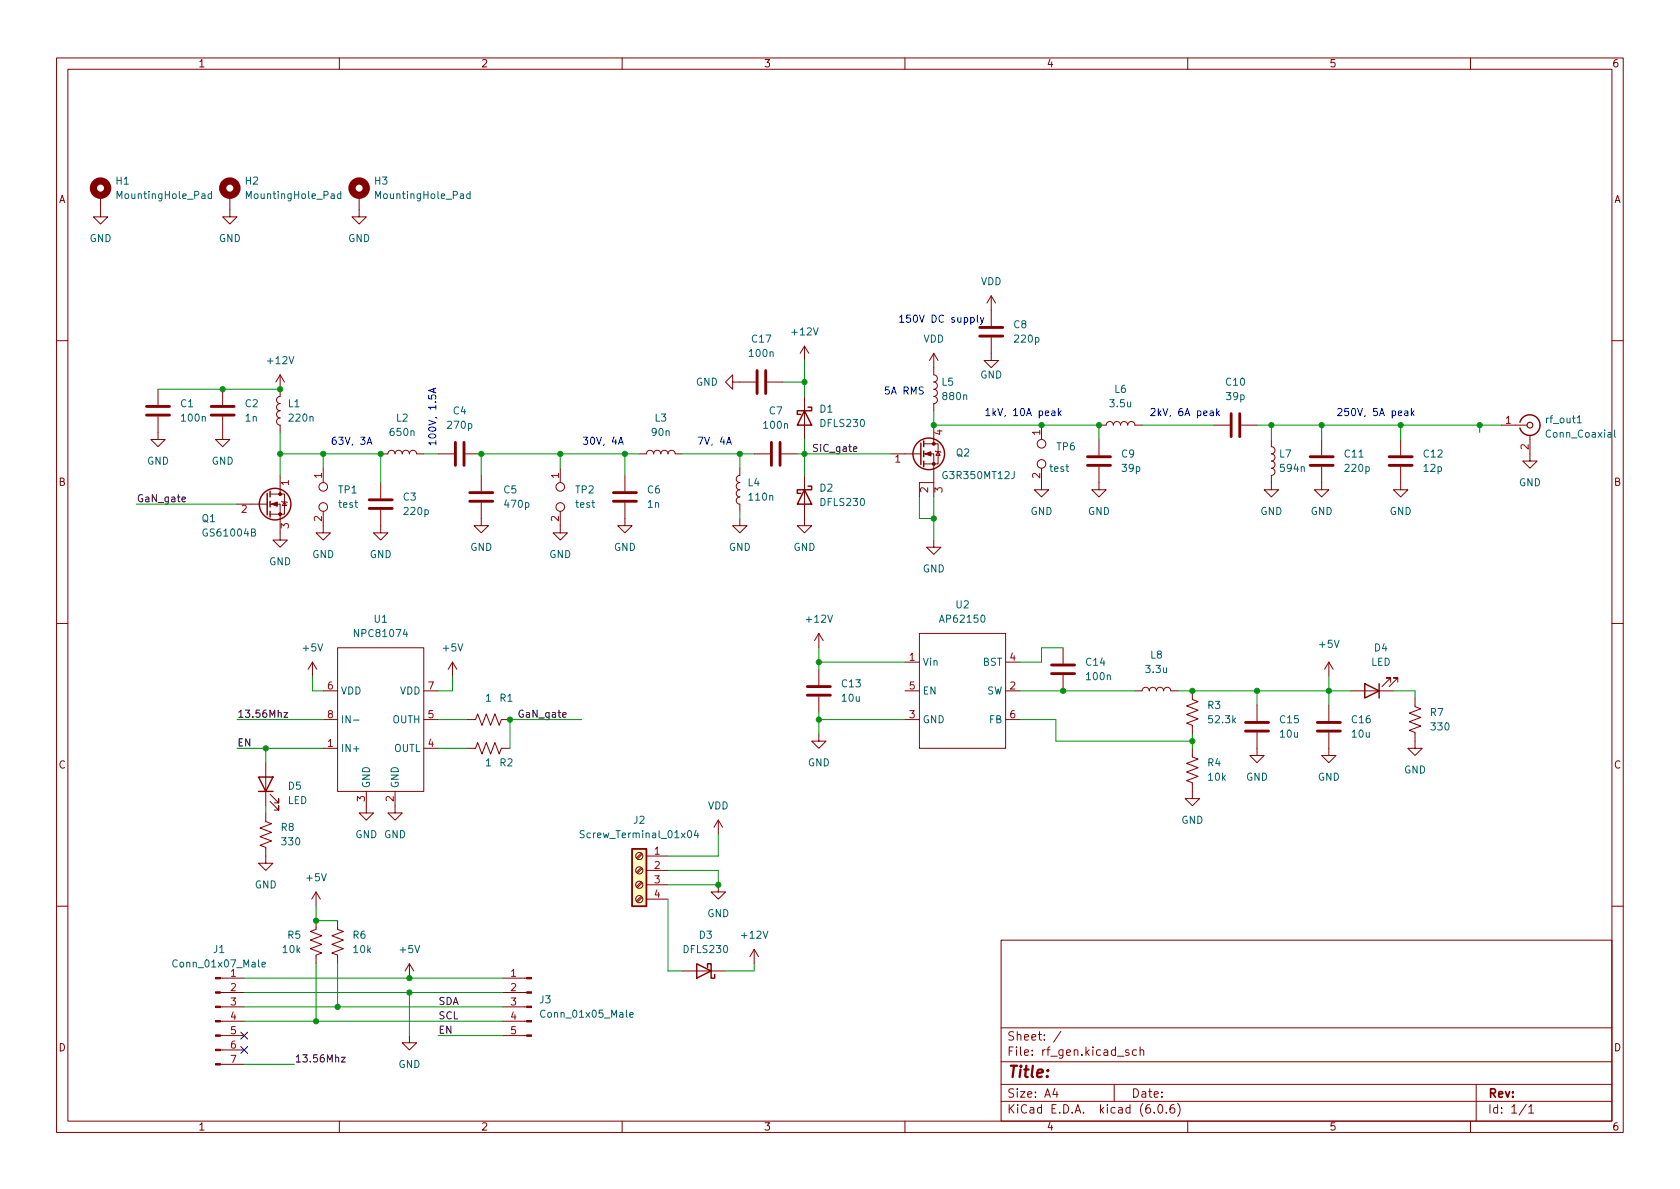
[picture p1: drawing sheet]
<svg xmlns="http://www.w3.org/2000/svg" width="297mm" height="210mm" viewBox="0 0 297 210" stroke-linecap="round" stroke-linejoin="round" font-family="sans-serif">
<g fill="none" stroke="#840000" stroke-width=".18">
<path d="M10 10.2h277v190.1h-277zM12 12.2h273v186.1h-273zM60 10.2v2M110 10.2v2M160 10.2v2M210 10.2v2M260 10.2v2M17.8 34.5v3.8h1.2l-1.2 1.3-1.3-1.3h1.3M40.6 34.5v3.8h1.3l-1.3 1.3-1.2-1.3h1.2M63.5 34.5v3.8h1.3l-1.3 1.3-1.3-1.3h1.3M175.3 59.7v4h1.2l-1.2 1.3-1.3-1.3h1.3M175.3 52.3v5.4"/>
<path d="M175.3 52.3l-.8 1.3M175.3 52.3l.7 1.3M10 60.2h2M27.9 73.7v4h1.3l-1.3 1.3-1.2-1.3h1.2M27.9 68.8v2.8M39.4 73.7v4h1.2l-1.2 1.3-1.3-1.3h1.3M39.4 68.8v2.8M49.5 66.3v3.8a.64 .64 0 0 0-.6 .6 .64 .64 0 0 0 .6 .7 .64 .64 0 0 0-.6 .6 .64 .64 0 0 0 .6 .6 .64 .64 0 0 0-.6 .7 .64 .64 0 0 0 .6 .6 .64 .64 0 0 0-.6 .6 .64 .64 0 0 0 .6 .7v1.2M49.5 66.3l-.7 1.3M49.5 66.3l.8 1.3M129.5 67.6v-1.3l-1.2 1.3 1.2 1.2v-1.2h4.1M135.6 67.6h2.8"/>
<path d="M142.2 61.2v2.5M142.2 70.1v7.6M142.2 61.2l-.7 1.3M142.2 61.2l.8 1.3M163.3 78.5h2.6v3.5h-2.6M165.1 62.5v3.8a.64 .64 0 0 1 .6 .6 .64 .64 0 0 1-.6 .7 .64 .64 0 0 1 .6 .6 .64 .64 0 0 1-.6 .6 .64 .64 0 0 1 .6 .7 .64 .64 0 0 1-.6 .6 .64 .64 0 0 1 .6 .6 .64 .64 0 0 1-.6 .7v1.2M165.1 62.5l-.8 1.2M165.1 75.2v3.3M165.1 62.5l.8 1.2M165.4 79.8l.1 .1h.7l.2 .1M165.9 79.9l.3 .6h-.7zM184.1 75.2v2.5"/>
<path d="M194.3 75.2h1.3a.64 .64 0 0 1 .6-.7 .64 .64 0 0 1 .6 .7 .64 .64 0 0 1 .7-.7 .64 .64 0 0 1 .6 .7 .64 .64 0 0 1 .7-.7 .64 .64 0 0 1 .6 .7 .64 .64 0 0 1 .6-.7 .64 .64 0 0 1 .7 .7h1.2M194.3 77.7v2.8M214.6 75.2h2.8M219.5 75.2h2.7M224.8 77.7v1.3M224.8 79a.64 .64 0 0 1 .6 .6 .64 .64 0 0 1-.6 .7 .64 .64 0 0 1 .6 .6 .64 .64 0 0 1-.6 .6 .64 .64 0 0 1 .6 .7 .64 .64 0 0 1-.6 .6 .64 .64 0 0 1 .6 .6 .64 .64 0 0 1-.6 .7M233.7 77.7v2.8M247.6 77.7v2.8M265.4 75.2h4.6M270.5 77v4.5h1.3l-1.3 1.3-1.3-1.3h1.3M285 60.2h2M41.9 89.1h5.3"/>
<path d="M47.8 89.1h1.7v6.4h1.3l-1.3 1.3-1.2-1.3h1.2M47.8 87.4h2.5v3.5h-2.5M49.5 84.1v3.3M49.8 88.6l.1 .2h.8l.1 .1M50.3 88.8l.4 .6h-.8zM57.1 90.4v3.8h1.3l-1.3 1.3-1.2-1.3h1.2M57.1 82.8v2.5M67.3 80.3h1.3a.64 .64 0 0 1 .6-.7 .64 .64 0 0 1 .6 .7 .64 .64 0 0 1 .7-.7 .64 .64 0 0 1 .6 .7 .64 .64 0 0 1 .7-.7 .64 .64 0 0 1 .6 .7 .64 .64 0 0 1 .6-.7 .64 .64 0 0 1 .7 .7h1.2M67.3 90.2v4h1.3l-1.3 1.3-1.3-1.3h1.3M67.3 85.3v2.8M77.5 80.3h2.8M82.3 80.3h2.8"/>
<path d="M85.1 88.9v4.1h1.3l-1.3 1.2-1.3-1.2h1.3M85.1 84.1v2.8M99.1 90.4v3.8h1.2l-1.2 1.3-1.3-1.3h1.3M99.1 82.8v2.5M110.5 88.9v4.1h1.3l-1.3 1.2-1.3-1.2h1.3M110.5 84.1v2.8M113 80.3h1.3a.64 .64 0 0 1 .6-.7 .64 .64 0 0 1 .7 .7 .64 .64 0 0 1 .6-.7 .64 .64 0 0 1 .6 .7 .64 .64 0 0 1 .7-.7 .64 .64 0 0 1 .6 .7 .64 .64 0 0 1 .6-.7 .64 .64 0 0 1 .7 .7h1.2M130.8 82.8v1.3a.64 .64 0 0 0-.6 .6 .64 .64 0 0 0 .6 .6 .64 .64 0 0 0-.6 .7 .64 .64 0 0 0 .6 .6 .64 .64 0 0 0-.6 .6 .64 .64 0 0 0 .6 .7 .64 .64 0 0 0-.6 .6 .64 .64 0 0 0 .6 .6v1.3M130.8 91.7v1.3h1.3l-1.3 1.2-1.3-1.2h1.3M133.3 80.3h2.8M138.2 80.3h2.8M142.2 84.1v8.9h1.3l-1.3 1.2-1.2-1.2h1.2"/>
<path d="M157.5 80.3h5.3M163.3 80.3h1.8v7.6M165.1 95.5v1.3h1.3l-1.3 1.2-1.3-1.2h1.3M165.1 85.3h-2.5v2.6M184.1 82.8v3.8h1.3l-1.3 1.3-1.2-1.3h1.2M194.3 82.5v4.1h1.3l-1.3 1.3-1.3-1.3h1.3M224.8 84.1v2.5h1.3l-1.3 1.3-1.3-1.3h1.3M233.7 82.5v4.1h1.2l-1.2 1.3-1.3-1.3h1.3M247.6 82.5v4.1h1.3l-1.3 1.3-1.2-1.3h1.2M10 110.2h2M55.2 117.1l-.7 1.3M55.2 117.1v2.5"/>
<path d="M55.2 117.1l.8 1.3M59.7 114.5h15.2v25.4h-15.2zM80 117.1l-.8 1.3M80 117.1v2.5M80 117.1l.8 1.3M144.8 112l-.8 1.3M144.8 112v2.5M144.8 118.4v2.8M144.8 112l.7 1.3M160 117.1h2.6M162.6 112h15.2v20.3h-15.2zM177.8 117.1h2.5"/>
<path d="M188 114.5v2.8M188 119.4v2.8M234.9 117.1v2.5M234.9 117.1l-.7 1.3M234.9 117.1l.8 1.3M285 110.2h2M47 134.9v7.6M57.1 132.3h2.6M57.1 122.2h2.6M57.1 127.2h2.6M64.8 139.9v3.9h1.2l-1.2 1.2-1.3-1.2h1.3M69.8 139.9v3.9h1.3l-1.3 1.2-1.2-1.2h1.2"/>
<path d="M74.9 132.3h2.6M74.9 122.2h2.6M74.9 127.2h2.6M82.5 132.3h1.6l.4-1 .7 2 .8-2 .7 2 .8-2 .8 2 .3-1h1.6M82.5 127.2h1.6l.4-1 .7 2.1 .8-2.1 .7 2.1 .8-2.1 .8 2.1 .3-1.1h1.6M144.8 129.8v1.3h1.2l-1.2 1.2-1.3-1.2h1.3M144.8 123.2v2.8M160 122.2h2.6M160 127.2h2.6M177.8 122.2h2.5M177.8 127.2h2.5M200.7 122.2h1.2a.64 .64 0 0 1 .7-.7 .64 .64 0 0 1 .6 .7 .64 .64 0 0 1 .6-.7 .64 .64 0 0 1 .7 .7 .64 .64 0 0 1 .6-.7 .64 .64 0 0 1 .6 .7 .64 .64 0 0 1 .7-.7 .64 .64 0 0 1 .6 .7h1.3"/>
<path d="M210.8 132.3v1.6l1 .3-2 .8 2 .8-2 .7 2 .8-2 .7 1 .4v2.8h1.3l-1.3 1.3-1.3-1.3h1.3M210.8 122.2v1.5l1 .4-2 .7 2 .8-2 .8 2 .7-2 .8 1 .4v1.5M222.2 129.5v4.1h1.3l-1.3 1.3-1.2-1.3h1.2M222.2 124.7v2.8M234.9 129.5v4.1h1.3l-1.3 1.3-1.2-1.3h1.2M234.9 124.7v2.8M238.8 122.2h7.6M245.9 120.6v-.7h-.8h.8l-1.6 1.5M247.1 120.6v-.7h-.7h.7l-1.5 1.5M250.2 123.4v1.6l1 .3-2 .8 2 .8-2 .7 2 .8-2 .8 1 .3v2.8h1.3l-1.3 1.3-1.3-1.3h1.3M47 143.8v1.5l1 .4-2 .7 2 .8-2 .7 2 .8-2 .8 1 .4v2.7h1.3l-1.3 1.3-1.3-1.3h1.3M47.8 141.7l1.5 1.6v-.8v.8h-.8"/>
<path d="M47.8 140.5l1.5 1.5v-.8v.8h-.8M55.9 157.7v2.6M55.9 157.7l-.8 1.3M55.9 157.7l.7 1.3M113.4 158.5l-.9 .8M113.4 156l-.9 .8M113.4 153.4l-.9 .8M113.4 150.9l-.9 .8M113.6 158.7l-.9 .8M113.6 156.1l-.9 .9M113.6 153.6l-.9 .8M113.6 151l-.9 .9"/>
<path d="M114.3 151.4h3.8M114.3 153.9h3.8M114.3 156.5h3.8M114.3 159h3.8M127 156.5v1.2h1.3l-1.3 1.3-1.3-1.3h1.3M127 145l-.8 1.3M127 145v2.6M127 145l.8 1.3M10 160.2h2M39 178h4.2M39 175.5h4.2M39 173h4.2"/>
<path d="M55.9 162.8v1.5l-1 .4 2 .8-2 .7 2 .8-2 .8 2 .7-1 .4v1.5M59.7 162.8v1.5l1 .4-2 .8 2 .7-2 .8 2 .8-2 .7 1 .4v1.5M72.4 170.4l-.8 1.3M72.4 170.4v2.6M72.4 170.4l.8 1.3M88.9 178h4.2M88.9 175.5h4.2M88.9 173h4.2M120.6 171.7h7.7M133.3 167.9l-.7 1.3M133.3 167.9v2.5M133.3 167.9l.8 1.3"/>
<path d="M177 166.3h108v32h-108zM285 160.2h2M39 183.1h4.2M39 180.6h4.2M39 188.2h4.2M39 185.7h4.2M60 198.3v2M72.4 183.1v1.3h1.3l-1.3 1.3-1.3-1.3h1.3M88.9 183.1h4.2M88.9 180.6h4.2M110 198.3v2M160 198.3v2"/>
<path d="M177 194.8h108M177 191.8h108M177 187.8h108M177 181.8h108M186.5 192.5l-.4 1h1M186.9 193v1M187.6 182.4l-1.3 1.9M197 191.8v3M199.6 185.7l-.4-.1-.2 .2 .1 .3 .5 .1v.4h-.6M200.9 185.7l-.4-.1-.3 .3v.4l.2 .3h.5M201.6 185.8l.2-.2 .3 .1 .1 .9M201.6 185.1v1.5"/>
<path d="M204.1 196.7v.1M204.9 195.4l.2-.1a.81 .81 0 0 1 .6 .7 .81 .81 0 0 1-.3 .8h-.2a.81 .81 0 0 1-.6-.6 .81 .81 0 0 1 .3-.8zM206.2 196.7v.1M207.6 195.3a.59 .59 0 0 0-.7 .7v.5l.1 .3h.4l.2-.1 .1-.5-.1-.2-.5-.1-.2 .3M208.2 195.1a1.72 1.72 0 0 1 0 2.3M210 198.3v2M260 198.3v2M261 191.8v6.5M269.9 195.3l-1.3 1.9M270.3 195.8l.4-.5v1.5M270.3 196.8h.9"/>
<circle cx="184.1" cy="78.5" r=".76"/>
<circle cx="57.1" cy="86.1" r=".76"/>
<circle cx="57.1" cy="89.7" r=".76"/>
<circle cx="99.1" cy="89.7" r=".76"/>
<circle cx="99.1" cy="86.1" r=".76"/>
<circle cx="184.1" cy="82" r=".76"/>
<circle cx="113" cy="156.5" r=".63"/>
<circle cx="113" cy="153.9" r=".63"/>
<circle cx="113" cy="151.4" r=".63"/>
<circle cx="113" cy="159" r=".63"/>
</g>
<g fill="none" stroke="#840000" stroke-width=".25">
<path d="M142.2 72.6l1.3 2.6h-2.5zM142.9 72h.6v.6h-2.5v.7h.6M162.8 78.4v3.8M163.3 78v1M163.3 79.8v1M268.7 74.7a1.81 1.81 0 0 1 2.8-1 1.81 1.81 0 0 1 0 3 1.81 1.81 0 0 1-2.8-1M47.2 87.2v3.9M47.8 86.9v1M47.8 88.6v1.1M47.8 90.4v1M142.2 86.6l1.3 2.5h-2.5zM142.9 86h.6v.6h-2.5v.6h.6"/>
<path d="M163.3 81.5v1M45.7 137.4h2.6l-1.3 2.5zM45.7 139.9h2.6M241.3 120.9l2.5 1.3-2.5 1.2zM243.8 120.9v2.5M111.8 150.1h2.5v10.2h-2.5zM123.2 170.4l2.5 1.3-2.5 1.3zM125.1 171.1v-.7h.6v2.6h.7v-.7"/>
<circle cx="48.6" cy="89.1" r="2.79"/>
<circle cx="164.2" cy="80.3" r="2.79"/>
</g>
<g fill="none" stroke="#840000" stroke-width=".51">
<path d="M173.2 57.9h4.1M173.2 59.4h4.1M25.9 71.9h4.1M25.9 73.4h4.1M37.3 71.9h4.1M37.3 73.4h4.1M80.5 78.2v4.1M82 78.2v4.1M133.9 65.5v4.1M135.4 65.5v4.1M136.4 78.2v4.1M137.9 78.2v4.1"/>
<path d="M217.7 73.1v4.1M219.2 73.1v4.1M65.3 88.4h4M65.3 89.9h4M83.1 88.6h4M83.1 87.1h4M108.5 88.6h4M108.5 87.1h4M192.3 80.8h4M192.3 82.3h4M231.6 80.8h4.1M231.6 82.3h4.1"/>
<path d="M245.6 80.8h4.1M245.6 82.3h4.1M185.9 119.1h4.1M185.9 117.6h4.1M142.7 122.9h4.1M142.7 121.4h4.1M220.2 129.3h4.1M220.2 127.8h4.1M232.9 129.3h4.1M232.9 127.8h4.1"/>
</g>
<g fill="#840000" stroke="#840000" stroke-width=".18">
<path d="M93.1 183h.9v.3h-.9z"/>
<path d="M93.1 180.5h.9v.2h-.9z"/>
<path d="M93.1 177.9h.9v.3h-.9z"/>
<path d="M93.1 175.4h.9v.2h-.9z"/>
<path d="M93.1 172.8h.9v.3h-.9z"/>
<path d="M38.1 188.1h.9v.2h-.9z"/>
<path d="M38.1 185.5h.9v.3h-.9z"/>
<path d="M38.1 183h.9v.3h-.9z"/>
<path d="M38.1 180.5h.9v.2h-.9z"/>
<path d="M38.1 177.9h.9v.3h-.9z"/>
<path d="M38.1 175.4h.9v.2h-.9z"/>
<path d="M38.1 172.8h.9v.3h-.9z"/>
<path d="M48 89.1l1-.3v.7z"/>
<path d="M163.6 80.3l1-.4v.7z"/>
<circle cx="49.5" cy="90.9" r=".25"/>
<circle cx="49.5" cy="87.4" r=".25"/>
<circle cx="165.1" cy="82" r=".25"/>
<circle cx="165.1" cy="78.5" r=".25"/>
</g>
<g fill="none" stroke="#006464" stroke-width=".18">
<path d="M37.4 34.3h-.4l-.2 .2 .1 .6h.5M37.4 33.8v1.3M60.3 34.3h-.4l-.3 .2 .2 .6h.5M60.3 33.8v1.3M83.1 34.3h-.3l-.3 .2 .1 .6h.5M83.1 33.8v1.3M278.9 74.8h.7M285.5 76v1.1l.1 .2M62.5 127.3h1M103.3 146.9h-.5l-.2 .1v.4l.6 .2 .1 .3-.2 .2h-.5M123.1 146.8l-.3 .9h.8M123.4 147.3v.8"/>
<path d="M46.3 170.6l.6-.1v-.3h-.4l-.2 .1 .1 .6h.5M111.4 179.5l.6-.2-.1-.2-.4-.1-.1 .2v.6h.5"/>
</g>
<path d="M111.8 150.1h2.5v10.2h-2.5z" fill="#ffffc2" stroke="#ffffc2" stroke-width=".18"/>
<circle cx="270.5" cy="75.2" r=".51" fill="none" stroke="#840000" stroke-width=".2"/>
<g fill="none" stroke="#840000" stroke-width="1.3">
<circle cx="17.8" cy="33.3" r="1.27"/>
<circle cx="40.6" cy="33.3" r="1.27"/>
<circle cx="63.5" cy="33.3" r="1.27"/>
</g>
<path d="M150.9 79.4l.6-.1-.1-.2-.3-.1-.2 .2 .1 .6h.4M32.2 88.3l.6-.1-.1-.2-.3-.1-.2 .2v.6h.5M50.2 126h.7l-.7 .8h.7M99.5 126.4l.6-.1-.1-.2-.3-.1-.2 .2 .1 .6h.4M60.4 187h.6l-.6 .8h.6" fill="none" stroke="#0f0f0f" stroke-width=".18"/>
<g fill="none" stroke="#0000c2" stroke-width=".18">
<path d="M171.6 56.2l.4-.1 .3 .3-.2 .5h-.5M172.8 55.7v1.1l.2 .2M173.3 56.1l.3 .9M173.9 56.1l-.4 1.2-.2 .1M64.9 78.6l.4-1.3 .5 1.3M65 78.2h.6M76.7 68.8v.6M77.1 68.6l-1.3 .5 1.3 .4M109.4 78.6l.4-1.3 .4 1.3M109.5 78.2h.6M128.5 78.6l.4-1.3 .4 1.3M128.6 78.2h.6"/>
<path d="M186 72.7h.5v.8M186.5 73h-.4l-.2 .2 .2 .3 .4-.1M187.1 72.2v1.3M187.3 73l.3 .5M187.6 72.7l-.5 .4M214 72.7h.5v.8M214.5 73h-.4l-.2 .2 .2 .3 .4-.1M215.1 72.2v1.3M215.3 73l.3 .5M215.6 72.7l-.5 .4M248.4 72.7h.5v.8M248.9 73h-.4l-.2 .2 .2 .3 .4-.1"/>
<path d="M249.5 72.2v1.3M249.7 73l.3 .5M250 72.7l-.5 .4"/>
</g>
<g fill="none" stroke="#009600" stroke-width=".18">
<path d="M27.9 68.8h21.6M49.5 76.4v7.7M138.4 67.6h3.8M142.2 63.7v6.4M142.2 77.7v6.4M165.1 72.6v2.6h29.2v2.5M201.9 75.2h12.7M222.2 75.2h43.2M224.8 75.2v2.5M233.7 75.2v2.5M247.6 75.2v2.5M261.6 75.2v1.2"/>
<path d="M24.1 89.1h17.8M49.5 80.3h17.8v5M57.1 80.3v2.5M74.9 80.3h2.6M99.1 80.3v2.5M110.5 80.3v3.8M113 80.3h-27.9v3.8M120.6 80.3h12.7M130.8 80.3v2.5M130.8 90.4v1.3M141 80.3h16.5M162.6 87.9v3.8h2.5"/>
<path d="M165.1 87.9v7.6M55.2 119.6v2.6h1.9M80 119.6v2.6h-2.5M144.8 114.5v3.9M144.8 117.1h15.2M188 114.5h-3.9v2.6h-3.8M234.9 119.6v5.1M41.9 132.3h15.2M41.9 127.2h15.2M47 132.3v2.6M77.5 132.3h5M77.5 127.2h5"/>
<path d="M102.9 127.2h-12.7v5.1M144.8 126v3.8M144.8 127.2h15.2M180.3 127.2h6.4v3.9h24.1M180.3 122.2h20.4M208.3 122.2h30.5M210.8 129.8v2.5M222.2 122.2v2.5M246.4 122.2h3.8v1.2M47 142.5v1.3M118.1 153.9h8.9v2.6h-8.9M118.1 159v12.7h2.5"/>
<path d="M127 147.6v3.8h-8.9M43.2 175.5h45.7M43.2 178h45.7M43.2 173h45.7M55.9 160.3v2.5h3.8M55.9 170.4v10.2M59.7 170.4v7.6M72.4 175.5v7.6M133.3 170.4v1.3h-5M43.2 180.6h45.7M43.2 188.2h8.9M77.5 183.1h11.4"/>
</g>
<path d="M42.6 185.1l1.2 1.2M42.6 182.5l1.2 1.2M43.8 185.1l-1.2 1.2M43.8 182.5l-1.2 1.2" fill="none" stroke="#000084" stroke-width=".18"/>
<g fill="#009600" stroke="#009600" stroke-width=".18">
<circle cx="194.3" cy="75.2" r=".46"/>
<circle cx="144.8" cy="127.2" r=".46"/>
<circle cx="188" cy="122.2" r=".46"/>
<circle cx="144.8" cy="117.1" r=".46"/>
<circle cx="184.1" cy="75.2" r=".46"/>
<circle cx="55.9" cy="162.8" r=".46"/>
<circle cx="47" cy="132.3" r=".46"/>
<circle cx="110.5" cy="80.3" r=".46"/>
<circle cx="67.3" cy="80.3" r=".46"/>
<circle cx="99.1" cy="80.3" r=".46"/>
<circle cx="210.8" cy="131.1" r=".46"/>
<circle cx="210.8" cy="122.2" r=".46"/>
<circle cx="222.2" cy="122.2" r=".46"/>
<circle cx="234.9" cy="122.2" r=".46"/>
<circle cx="55.9" cy="180.6" r=".46"/>
<circle cx="59.7" cy="178" r=".46"/>
<circle cx="142.2" cy="67.6" r=".46"/>
<circle cx="165.1" cy="75.2" r=".46"/>
<circle cx="165.1" cy="91.7" r=".46"/>
<circle cx="130.8" cy="80.3" r=".46"/>
<circle cx="142.2" cy="80.3" r=".46"/>
<circle cx="72.4" cy="175.5" r=".46"/>
<circle cx="72.4" cy="173" r=".46"/>
<circle cx="127" cy="156.5" r=".46"/>
<circle cx="90.2" cy="127.2" r=".46"/>
<circle cx="85.1" cy="80.3" r=".46"/>
<circle cx="57.1" cy="80.3" r=".46"/>
<circle cx="39.4" cy="68.8" r=".46"/>
<circle cx="49.5" cy="68.8" r=".46"/>
<circle cx="49.5" cy="80.3" r=".46"/>
<circle cx="224.8" cy="75.2" r=".46"/>
<circle cx="233.7" cy="75.2" r=".46"/>
<circle cx="261.6" cy="75.2" r=".46"/>
<circle cx="247.6" cy="75.2" r=".46"/>
</g>
<text font-size="2.8" fill="#840000" x="178" y="190.6">Title:</text>
<g font-size="2.1" fill="#840000">
<text x="178" y="184">Sheet: /</text>
<text x="178" y="186.7">File: rf_gen.kicad_sch</text>
<text x="178" y="196.9">KiCad E.D.A. kicad (6.0.6)</text>
<text x="178" y="194.1">Size: A4</text>
<text x="200" y="194.1">Date:</text>
<text x="263" y="194.1">Rev:</text>
<text x="263" y="196.9">Id: 1/1</text>
</g>
<g font-size="1.8" fill="#840000">
<text x="35" y="11.9">1</text>
<text x="85" y="11.9">2</text>
<text x="135" y="11.9">3</text>
<text x="185" y="11.9">4</text>
<text x="235" y="11.9">5</text>
<text x="285" y="11.9">6</text>
<text x="10.3" y="35.9">A</text>
<text x="285.3" y="35.9">A</text>
<text x="10.3" y="85.9">B</text>
<text x="285.3" y="85.9">B</text>
<text x="10.3" y="135.9">C</text>
<text x="285.3" y="135.9">C</text>
<text x="10.3" y="185.9">D</text>
<text x="285.3" y="185.9">D</text>
<text x="35" y="199.9">1</text>
<text x="85" y="199.9">2</text>
<text x="135" y="199.9">3</text>
<text x="185" y="199.9">4</text>
<text x="235" y="199.9">5</text>
<text x="285" y="199.9">6</text>
</g>
<g font-size="1.8" fill="#006464">
<text x="20.5" y="32.6">H1</text>
<text x="21" y="35.2">MountingHole_Pad</text>
<text x="43.4" y="32.6">H2</text>
<text x="43.9" y="35.2">MountingHole_Pad</text>
<text x="66.3" y="32.6">H3</text>
<text x="66.8" y="35.2">MountingHole_Pad</text>
<text x="15.8" y="42.8">GND</text>
<text x="38.7" y="42.8">GND</text>
<text x="61.5" y="42.8">GND</text>
<text x="173.4" y="50.4">VDD</text>
<text x="140.2" y="59.3">+12V</text>
<text x="179.3" y="58">C8</text>
<text x="47.4" y="64.4">+12V</text>
<text x="132.6" y="63.1">100n</text>
<text x="133" y="60.6">C17</text>
<text x="163.2" y="60.6">VDD</text>
<text x="179.5" y="60.6">220p</text>
<text x="123" y="68.2">GND</text>
<text x="166.5" y="68.2">L5</text>
<text x="166.8" y="70.7">880n</text>
<text x="173.3" y="66.9">GND</text>
<text x="197.1" y="69.5">L6</text>
<text x="216.8" y="68.2">C10</text>
<text x="216.9" y="70.7">39p</text>
<text x="31.9" y="72">C1</text>
<text x="32.2" y="74.5">100n</text>
<text x="43.4" y="72">C2</text>
<text x="43.4" y="74.5">1n</text>
<text x="51" y="72">L1</text>
<text x="51.3" y="74.5">220n</text>
<text x="69.1" y="77.1">650n</text>
<text x="70.1" y="74.5">L2</text>
<text x="79.3" y="75.8">270p</text>
<text x="80.1" y="73.3">C4</text>
<text x="115.3" y="77.1">90n</text>
<text x="115.8" y="74.5">L3</text>
<text x="135.1" y="75.8">100n</text>
<text x="136" y="73.3">C7</text>
<text x="145" y="73">D1</text>
<text x="145.2" y="75.5">DFLS230</text>
<text x="196.4" y="72">3.5u</text>
<text x="273.5" y="74.8">rf_out1</text>
<text x="273.6" y="77.4">Conn_Coaxial</text>
<text x="26" y="82.2">GND</text>
<text x="37.4" y="82.2">GND</text>
<text x="169.1" y="80.7">Q2</text>
<text x="185.7" y="83.4">test</text>
<text x="186.9" y="79.6">TP6</text>
<text x="198.3" y="80.9">C9</text>
<text x="198.5" y="83.4">39p</text>
<text x="226.2" y="80.9">L7</text>
<text x="226.5" y="83.4">594n</text>
<text x="237.8" y="80.9">C11</text>
<text x="237.9" y="83.4">220p</text>
<text x="251.8" y="80.9">C12</text>
<text x="251.8" y="83.4">12p</text>
<text x="59.9" y="87.2">TP1</text>
<text x="60" y="89.8">test</text>
<text x="71.3" y="88.5">C3</text>
<text x="89.1" y="87.2">C5</text>
<text x="89.4" y="89.8">470p</text>
<text x="101.8" y="87.2">TP2</text>
<text x="101.9" y="89.8">test</text>
<text x="114.5" y="87.2">C6</text>
<text x="114.5" y="89.8">1n</text>
<text x="132.2" y="86">L4</text>
<text x="132.5" y="88.5">110n</text>
<text x="145" y="86.9">D2</text>
<text x="145.2" y="89.5">DFLS230</text>
<text x="167" y="84.7">G3R350MT12J</text>
<text x="268.5" y="86">GND</text>
<text x="35.7" y="92.3">Q1</text>
<text x="36.2" y="94.9">GS61004B</text>
<text x="71.6" y="91.1">220p</text>
<text x="182.2" y="91.1">GND</text>
<text x="192.3" y="91.1">GND</text>
<text x="222.8" y="91.1">GND</text>
<text x="231.7" y="91.1">GND</text>
<text x="245.7" y="91.1">GND</text>
<text x="47.6" y="99.9">GND</text>
<text x="55.2" y="98.7">GND</text>
<text x="65.3" y="98.7">GND</text>
<text x="83.1" y="97.4">GND</text>
<text x="97.1" y="98.7">GND</text>
<text x="108.5" y="97.4">GND</text>
<text x="128.8" y="97.4">GND</text>
<text x="140.3" y="97.4">GND</text>
<text x="163.1" y="101.2">GND</text>
<text x="169" y="107.6">U2</text>
<text x="63" y="112.6">NPC81074</text>
<text x="66.2" y="110.1">U1</text>
<text x="142.7" y="110.1">+12V</text>
<text x="166.5" y="110.1">AP62150</text>
<text x="53.6" y="115.2">+5V</text>
<text x="78.4" y="115.2">+5V</text>
<text x="163.1" y="117.7">Vin</text>
<text x="173.8" y="117.7">BST</text>
<text x="192.1" y="117.7">C14</text>
<text x="202.7" y="119">3.3u</text>
<text x="203.4" y="116.5">L8</text>
<text x="233.4" y="114.5">+5V</text>
<text x="242.4" y="117.7">LED</text>
<text x="243" y="115.2">D4</text>
<text x="60.2" y="122.8">VDD</text>
<text x="70.7" y="122.8">VDD</text>
<text x="85.9" y="124.1">1</text>
<text x="88.4" y="124.1">R1</text>
<text x="148.9" y="121.5">C13</text>
<text x="148.9" y="124.1">10u</text>
<text x="163.1" y="122.8">EN</text>
<text x="174.4" y="122.8">SW</text>
<text x="192.2" y="120.3">100n</text>
<text x="213.5" y="125.3">R3</text>
<text x="60.2" y="127.9">IN-</text>
<text x="69.4" y="127.9">OUTH</text>
<text x="163.1" y="127.9">GND</text>
<text x="174.9" y="127.9">FB</text>
<text x="213.9" y="127.9">52.3k</text>
<text x="226.4" y="127.9">C15</text>
<text x="226.4" y="130.4">10u</text>
<text x="239.1" y="127.9">C16</text>
<text x="239.1" y="130.4">10u</text>
<text x="252.9" y="126.6">R7</text>
<text x="253.1" y="129.2">330</text>
<text x="60.2" y="133">IN+</text>
<text x="69.6" y="133">OUTL</text>
<text x="85.9" y="135.5">1</text>
<text x="88.4" y="135.5">R2</text>
<text x="142.8" y="135.5">GND</text>
<text x="213.5" y="135.5">R4</text>
<text x="248.2" y="136.8">GND</text>
<text x="50.8" y="142.2">LED</text>
<text x="51" y="139.6">D5</text>
<text x="65.4" y="139.4" transform="rotate(-90 65.4 139.4)">GND</text>
<text x="70.5" y="139.4" transform="rotate(-90 70.5 139.4)">GND</text>
<text x="125.1" y="143.1">VDD</text>
<text x="213.7" y="138">10k</text>
<text x="220.3" y="138">GND</text>
<text x="233" y="138">GND</text>
<text x="49.7" y="146.9">R8</text>
<text x="49.9" y="149.5">330</text>
<text x="62.8" y="148.2">GND GND</text>
<text x="103.3" y="148.2">Screw_Terminal_01x04</text>
<text x="112" y="145.7">J2</text>
<text x="208.9" y="145.7">GND</text>
<text x="54.3" y="155.8">+5V</text>
<text x="45" y="157.1">GND</text>
<text x="50.9" y="166">R5</text>
<text x="62.4" y="166">R6</text>
<text x="123.6" y="166">D3</text>
<text x="125" y="162.2">GND</text>
<text x="131.3" y="166">+12V</text>
<text x="31.1" y="171.1">Conn_01x07_Male</text>
<text x="37.8" y="168.5">J1</text>
<text x="50.1" y="168.5">10k</text>
<text x="62.6" y="168.5">10k</text>
<text x="70.8" y="168.5">+5V</text>
<text x="121" y="168.5">DFLS230</text>
<text x="95.4" y="177.4">J3</text>
<text x="96.1" y="180">Conn_01x05_Male</text>
<text x="70.4" y="188.8">GND</text>
</g>
<g font-size="1.8" fill="#0000c2">
<text x="158.7" y="57">150V DC supply</text>
<text x="156.2" y="69.7">5A RMS</text>
<text x="174" y="73.6">1kV, 10A peak</text>
<text x="203.2" y="73.6">2kV, 6A peak</text>
<text x="236.2" y="73.6">250V, 5A peak</text>
<text x="58.4" y="78.6">63V, 3A</text>
<text x="77.1" y="79" transform="rotate(-90 77.1 79)">100V, 1.5A</text>
<text x="102.9" y="78.6">30V, 4A</text>
<text x="123.2" y="78.6">7V, 4A</text>
</g>
<g font-size="1.8" fill="#a90000">
<text x="166.6" y="76.9" transform="rotate(-90 166.6 76.9)">4</text>
<text x="183.9" y="76.9" transform="rotate(-90 183.9 76.9)">1</text>
<text x="266.2" y="74.9">1</text>
<text x="158.3" y="81.8">1</text>
<text x="270.3" y="79.5" transform="rotate(-90 270.3 79.5)">2</text>
<text x="51.1" y="85.8" transform="rotate(-90 51.1 85.8)">1</text>
<text x="56.9" y="84.6" transform="rotate(-90 56.9 84.6)">1</text>
<text x="98.8" y="84.6" transform="rotate(-90 98.8 84.6)">1</text>
<text x="164.1" y="87.1" transform="rotate(-90 164.1 87.1)">2</text>
<text x="166.6" y="87.1" transform="rotate(-90 166.6 87.1)">3</text>
<text x="183.9" y="84.6" transform="rotate(-90 183.9 84.6)">2</text>
<text x="42.7" y="90.7">2</text>
<text x="51.1" y="93.5" transform="rotate(-90 51.1 93.5)">3</text>
<text x="56.9" y="92.2" transform="rotate(-90 56.9 92.2)">2</text>
<text x="98.8" y="92.2" transform="rotate(-90 98.8 92.2)">2</text>
<text x="160.8" y="116.8">1</text>
<text x="178.6" y="116.8">4</text>
<text x="57.9" y="121.9">6</text>
<text x="75.7" y="121.9">7</text>
<text x="160.8" y="121.9">5</text>
<text x="178.6" y="121.9">2</text>
<text x="57.9" y="127">8</text>
<text x="75.7" y="127">5</text>
<text x="160.8" y="127">3</text>
<text x="178.6" y="127">6</text>
<text x="57.9" y="132.1">1</text>
<text x="75.7" y="132.1">4</text>
<text x="64.5" y="141.7" transform="rotate(-90 64.5 141.7)">3</text>
<text x="69.6" y="141.7" transform="rotate(-90 69.6 141.7)">2</text>
<text x="115.7" y="151.1">1</text>
<text x="115.7" y="153.7">2</text>
<text x="115.7" y="156.2">3</text>
<text x="115.7" y="158.7">4</text>
<text x="40.8" y="172.7">1</text>
<text x="90.3" y="172.7">1</text>
<text x="40.8" y="175.3">2</text>
<text x="40.8" y="177.8">3</text>
<text x="90.3" y="175.3">2</text>
<text x="90.3" y="177.8">3</text>
<text x="40.8" y="180.3">4</text>
<text x="40.8" y="182.9">5</text>
<text x="40.8" y="185.4">6</text>
<text x="90.3" y="180.3">4</text>
<text x="90.3" y="182.9">5</text>
<text x="40.8" y="188">7</text>
</g>
<g font-size="1.8" fill="#0f0f0f">
<text x="143.5" y="79.9">SiC_gate</text>
<text x="24.1" y="88.8">GaN_gate</text>
<text x="41.9" y="126.9">13.56Mhz</text>
<text x="41.9" y="132">EN</text>
<text x="91.4" y="126.9">GaN_gate</text>
<text x="77.5" y="177.7">SDA</text>
<text x="77.5" y="180.2">SCL</text>
<text x="77.5" y="182.8">EN</text>
<text x="52.1" y="187.9">13.56Mhz</text>
</g>
</svg>
